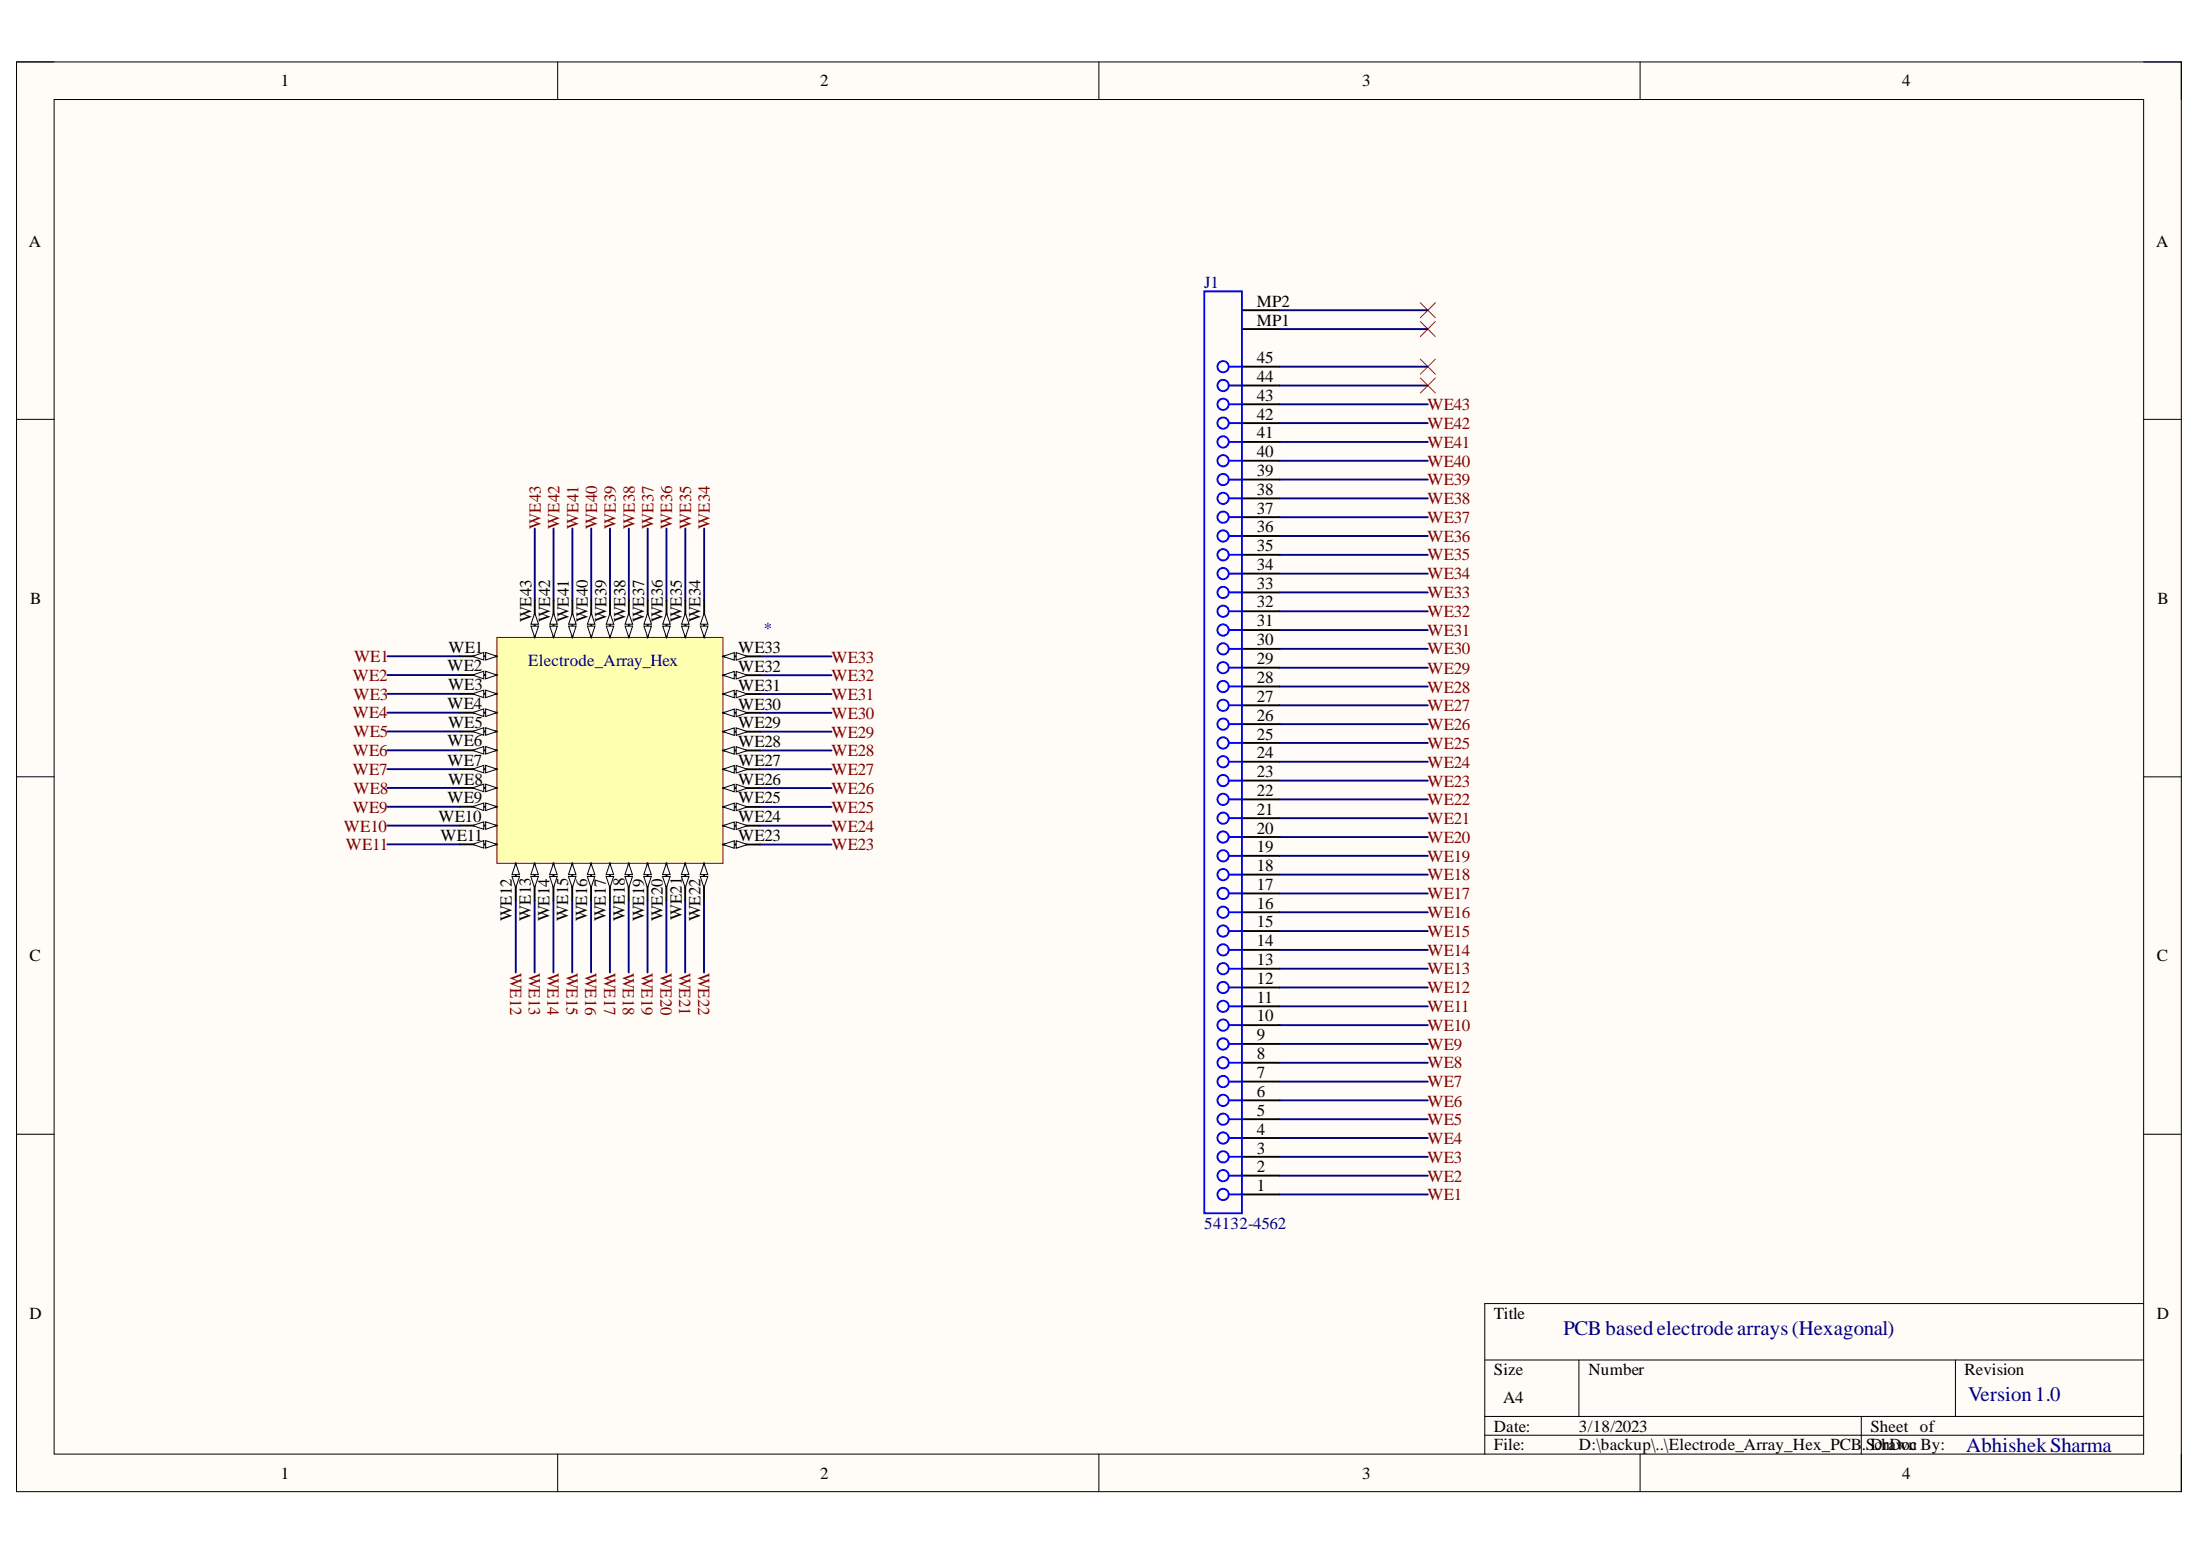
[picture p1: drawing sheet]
<svg xmlns="http://www.w3.org/2000/svg" width="297mm" height="210mm" viewBox="0 0 297 210" stroke-linecap="round" stroke-linejoin="round" font-family="sans-serif">
<path d="M2.2 8.4h292.3v193h-292.3z" fill-rule="evenodd" fill="#fffcf8"/>
<path d="M2.2 8.4h292.3v193h-292.3z" fill="none" stroke="#000" stroke-width=".14"/>
<path d="M7.3 13.4h282.1v182.9h-282.1z" fill-rule="evenodd" fill="#fffcf8"/>
<g fill="none" stroke="#000" stroke-width=".14">
<path d="M2.2 8.4h5.1M7.3 13.4h282.1v182.9h-282.1zM75.3 8.4v5M148.4 8.4v5M221.4 8.4v5M289.4 8.4h5.1v5M2.2 56.6h5.1M289.4 56.6h5.1M2.2 104.9h5.1M289.4 104.9h5.1M2.2 153.1h5.1M289.4 153.1h5.1"/>
<path d="M289.4 176h-88.9v20.3M75.3 196.3v5.1M148.4 196.3v5.1M200.5 183.6h88.9M200.5 191.2h88.9M200.5 193.7h88.9M213.2 183.6v7.6M221.4 196.3v5.1M251.3 191.2v5.1M264 183.6v7.6M294.5 196.3v5.1"/>
</g>
<g fill="none" stroke="#00f" stroke-width=".25">
<path d="M162.6 39.3h5.1v124.5h-5.1zM165.9 59.7h1.8M165.9 57.1h1.8M165.9 54.6h1.8M165.9 52h1.8M165.9 49.5h1.8M165.9 80h1.8M165.9 77.4h1.8M165.9 74.9h1.8M165.9 72.4h1.8M165.9 69.8h1.8M165.9 67.3h1.8"/>
<path d="M165.9 64.7h1.8M165.9 62.2h1.8M165.9 87.6h1.8M165.9 90.1h1.8M165.9 92.7h1.8M165.9 95.2h1.8M165.9 97.7h1.8M165.9 82.5h1.8M165.9 85h1.8M165.9 115.5h1.8M165.9 118.1h1.8M165.9 105.4h1.8"/>
<path d="M165.9 107.9h1.8M165.9 110.4h1.8M165.9 113h1.8M165.9 100.3h1.8M165.9 102.8h1.8M165.9 135.8h1.8M165.9 138.4h1.8M165.9 120.6h1.8M165.9 123.1h1.8M165.9 125.7h1.8M165.9 128.2h1.8M165.9 130.8h1.8"/>
<path d="M165.9 133.3h1.8M165.9 140.9h1.8M165.9 143.5h1.8M165.9 146h1.8M165.9 148.5h1.8M165.9 151.1h1.8M165.9 153.6h1.8M165.9 156.2h1.8M165.9 158.7h1.8M165.9 161.2h1.8"/>
<circle cx="165.1" cy="54.6" r=".76"/>
<circle cx="165.1" cy="49.5" r=".76"/>
<circle cx="165.1" cy="57.1" r=".76"/>
<circle cx="165.1" cy="52" r=".76"/>
<circle cx="165.1" cy="59.7" r=".76"/>
<circle cx="165.1" cy="62.2" r=".76"/>
<circle cx="165.1" cy="80" r=".76"/>
<circle cx="165.1" cy="72.4" r=".76"/>
<circle cx="165.1" cy="64.7" r=".76"/>
<circle cx="165.1" cy="69.8" r=".76"/>
<circle cx="165.1" cy="77.4" r=".76"/>
<circle cx="165.1" cy="67.3" r=".76"/>
<circle cx="165.1" cy="74.9" r=".76"/>
<circle cx="165.1" cy="97.7" r=".76"/>
<circle cx="165.1" cy="90.1" r=".76"/>
<circle cx="165.1" cy="82.5" r=".76"/>
<circle cx="165.1" cy="87.6" r=".76"/>
<circle cx="165.1" cy="95.2" r=".76"/>
<circle cx="165.1" cy="85" r=".76"/>
<circle cx="165.1" cy="92.7" r=".76"/>
<circle cx="165.1" cy="105.4" r=".76"/>
<circle cx="165.1" cy="110.4" r=".76"/>
<circle cx="165.1" cy="102.8" r=".76"/>
<circle cx="165.1" cy="118.1" r=".76"/>
<circle cx="165.1" cy="113" r=".76"/>
<circle cx="165.1" cy="100.3" r=".76"/>
<circle cx="165.1" cy="107.9" r=".76"/>
<circle cx="165.1" cy="115.5" r=".76"/>
<circle cx="165.1" cy="133.3" r=".76"/>
<circle cx="165.1" cy="125.7" r=".76"/>
<circle cx="165.1" cy="120.6" r=".76"/>
<circle cx="165.1" cy="128.2" r=".76"/>
<circle cx="165.1" cy="135.8" r=".76"/>
<circle cx="165.1" cy="130.8" r=".76"/>
<circle cx="165.1" cy="138.4" r=".76"/>
<circle cx="165.1" cy="123.1" r=".76"/>
<circle cx="165.1" cy="153.6" r=".76"/>
<circle cx="165.1" cy="151.1" r=".76"/>
<circle cx="165.1" cy="158.7" r=".76"/>
<circle cx="165.1" cy="143.5" r=".76"/>
<circle cx="165.1" cy="140.9" r=".76"/>
<circle cx="165.1" cy="148.5" r=".76"/>
<circle cx="165.1" cy="156.2" r=".76"/>
<circle cx="165.1" cy="146" r=".76"/>
<circle cx="165.1" cy="161.2" r=".76"/>
</g>
<g fill="none" stroke="#000" stroke-width=".25">
<path d="M167.7 44.4h5.1M167.7 41.9h5.1M167.7 59.7h5.1M167.7 57.1h5.1M167.7 54.6h5.1M167.7 52h5.1M167.7 49.5h5.1M167.7 80h5.1M167.7 77.4h5.1M167.7 74.9h5.1M167.7 72.4h5.1M167.7 69.8h5.1"/>
<path d="M167.7 67.3h5.1M167.7 64.7h5.1M167.7 62.2h5.1M167.7 97.7h5.1M167.7 95.2h5.1M167.7 92.7h5.1M167.7 90.1h5.1M167.7 87.6h5.1M167.7 85h5.1M167.7 82.5h5.1M167.7 118.1h5.1M167.7 115.5h5.1"/>
<path d="M167.7 113h5.1M167.7 110.4h5.1M167.7 107.9h5.1M167.7 105.4h5.1M167.7 102.8h5.1M167.7 100.3h5.1M167.7 138.4h5.1M167.7 135.8h5.1M167.7 133.3h5.1M167.7 130.8h5.1M167.7 128.2h5.1M167.7 125.7h5.1"/>
<path d="M167.7 123.1h5.1M167.7 120.6h5.1M167.7 158.7h5.1M167.7 156.2h5.1M167.7 153.6h5.1M167.7 151.1h5.1M167.7 148.5h5.1M167.7 146h5.1M167.7 143.5h5.1M167.7 140.9h5.1M167.7 161.2h5.1"/>
</g>
<path d="M191.8 48.5l2 2M191.8 51l2 2.1M191.8 40.9l2 2M191.8 43.4l2 2M193.8 48.5l-2 2M193.8 51l-2 2.1M193.8 40.9l-2 2M193.8 43.4l-2 2" fill="none" stroke="#f00" stroke-width=".14"/>
<g fill="none" stroke="#000080" stroke-width=".25">
<path d="M172.8 59.7h20M172.8 57.1h20M172.8 54.6h20M172.8 52h20M172.8 49.5h20M172.8 41.9h20M172.8 44.4h20M72.2 71.3v9.7M74.7 71.3v9.7M77.3 71.3v9.7M79.8 71.3v9.7M82.4 71.3v9.7"/>
<path d="M84.9 71.3v9.7M87.5 71.3v9.7M90 71.3v9.7M92.5 71.3v9.7M95.1 71.3v9.7M172.8 80h20M172.8 77.4h20M172.8 74.9h20M172.8 72.4h20M172.8 69.8h20M172.8 67.3h20M172.8 64.7h20"/>
<path d="M172.8 62.2h20M52.3 93.7h9.8M52.3 91.1h9.8M52.3 88.6h9.8M52.3 96.2h9.8M52.3 98.7h9.8M102.6 98.8h9.7M102.6 96.2h9.7M102.6 93.7h9.7M102.6 91.1h9.7M102.6 88.6h9.7M172.8 97.8h20"/>
<path d="M172.8 95.2h20M172.8 92.7h20M172.8 90.1h20M172.8 87.6h20M172.8 85.1h20M172.8 82.5h20M52.3 114h9.8M52.3 111.4h9.8M52.3 103.8h9.8M52.3 101.3h9.8M52.3 106.4h9.8M52.3 108.9h9.8"/>
<path d="M102.6 114h9.7M102.6 111.5h9.7M102.6 108.9h9.7M102.6 106.4h9.7M102.6 103.8h9.7M102.6 101.3h9.7M172.8 118.1h20M172.8 115.5h20M172.8 113h20M172.8 110.4h20M172.8 107.9h20M172.8 105.4h20"/>
<path d="M172.8 102.8h20M172.8 100.3h20M69.6 121.5v9.8M72.2 121.5v9.8M74.7 121.5v9.8M77.3 121.5v9.8M79.8 121.5v9.8M82.3 121.5v9.8M84.9 121.5v9.8M87.4 121.5v9.8M90 121.5v9.8M92.5 121.5v9.8"/>
<path d="M95.1 121.5v9.8M172.8 138.4h20M172.8 135.8h20M172.8 133.3h20M172.8 130.8h20M172.8 128.2h20M172.8 125.7h20M172.8 123.1h20M172.8 120.6h20M172.8 153.6h20M172.8 156.2h20M172.8 158.7h20"/>
<path d="M172.8 151.1h20M172.8 148.5h20M172.8 146h20M172.8 143.5h20M172.8 140.9h20M172.8 161.2h20"/>
</g>
<path d="M67.1 86h30.5v30.5h-30.5z" fill-rule="evenodd" fill="#ffffb0"/>
<path d="M67.1 86h30.5v30.5h-30.5z" fill="none" stroke="#800000" stroke-width=".14"/>
<path d="M62.1 88.6h5" fill="none" stroke="#000" stroke-width=".25"/>
<path d="M65.6 88.1l1.5 .5-1.5 .5z" fill="#f8fcff"/>
<path d="M65.6 88.1l1.5 .5-1.5 .5z" fill="none" stroke="#000" stroke-width=".14"/>
<path d="M63.8 88.6l1.5-.5v1z" fill="#f8fcff"/>
<path d="M63.8 88.6l1.5-.5v1z" fill="none" stroke="#000" stroke-width=".14"/>
<path d="M62.1 91.1h5" fill="none" stroke="#000" stroke-width=".25"/>
<path d="M65.6 90.6l1.5 .5-1.5 .5z" fill="#f8fcff"/>
<path d="M65.6 90.6l1.5 .5-1.5 .5z" fill="none" stroke="#000" stroke-width=".14"/>
<path d="M63.8 91.1l1.5-.5v1z" fill="#f8fcff"/>
<path d="M63.8 91.1l1.5-.5v1z" fill="none" stroke="#000" stroke-width=".14"/>
<path d="M62.1 93.7h5" fill="none" stroke="#000" stroke-width=".25"/>
<path d="M65.6 93.2l1.5 .5-1.5 .5z" fill="#f8fcff"/>
<path d="M65.6 93.2l1.5 .5-1.5 .5z" fill="none" stroke="#000" stroke-width=".14"/>
<path d="M63.8 93.7l1.5-.5v1z" fill="#f8fcff"/>
<path d="M63.8 93.7l1.5-.5v1z" fill="none" stroke="#000" stroke-width=".14"/>
<path d="M62.1 96.2h5" fill="none" stroke="#000" stroke-width=".25"/>
<path d="M65.6 95.7l1.5 .5-1.5 .5z" fill="#f8fcff"/>
<path d="M65.6 95.7l1.5 .5-1.5 .5z" fill="none" stroke="#000" stroke-width=".14"/>
<path d="M63.8 96.2l1.5-.5v1z" fill="#f8fcff"/>
<path d="M63.8 96.2l1.5-.5v1z" fill="none" stroke="#000" stroke-width=".14"/>
<path d="M62.1 98.7h5" fill="none" stroke="#000" stroke-width=".25"/>
<path d="M65.6 98.2l1.5 .5-1.5 .5z" fill="#f8fcff"/>
<path d="M65.6 98.2l1.5 .5-1.5 .5z" fill="none" stroke="#000" stroke-width=".14"/>
<path d="M63.8 98.7l1.5-.5v1z" fill="#f8fcff"/>
<path d="M63.8 98.7l1.5-.5v1z" fill="none" stroke="#000" stroke-width=".14"/>
<path d="M62.1 101.3h5" fill="none" stroke="#000" stroke-width=".25"/>
<path d="M65.6 100.8l1.5 .5-1.5 .5z" fill="#f8fcff"/>
<path d="M65.6 100.8l1.5 .5-1.5 .5z" fill="none" stroke="#000" stroke-width=".14"/>
<path d="M63.8 101.3l1.5-.5v1z" fill="#f8fcff"/>
<path d="M63.8 101.3l1.5-.5v1z" fill="none" stroke="#000" stroke-width=".14"/>
<path d="M62.1 103.8h5" fill="none" stroke="#000" stroke-width=".25"/>
<path d="M65.6 103.3l1.5 .5-1.5 .5z" fill="#f8fcff"/>
<path d="M65.6 103.3l1.5 .5-1.5 .5z" fill="none" stroke="#000" stroke-width=".14"/>
<path d="M63.8 103.8l1.5-.5v1z" fill="#f8fcff"/>
<path d="M63.8 103.8l1.5-.5v1z" fill="none" stroke="#000" stroke-width=".14"/>
<path d="M62.1 106.4h5" fill="none" stroke="#000" stroke-width=".25"/>
<path d="M65.6 105.9l1.5 .5-1.5 .5z" fill="#f8fcff"/>
<path d="M65.6 105.9l1.5 .5-1.5 .5z" fill="none" stroke="#000" stroke-width=".14"/>
<path d="M63.8 106.4l1.5-.5v1z" fill="#f8fcff"/>
<path d="M63.8 106.4l1.5-.5v1z" fill="none" stroke="#000" stroke-width=".14"/>
<path d="M62.1 108.9h5" fill="none" stroke="#000" stroke-width=".25"/>
<path d="M65.6 108.4l1.5 .5-1.5 .5z" fill="#f8fcff"/>
<path d="M65.6 108.4l1.5 .5-1.5 .5z" fill="none" stroke="#000" stroke-width=".14"/>
<path d="M63.8 108.9l1.5-.5v1z" fill="#f8fcff"/>
<path d="M63.8 108.9l1.5-.5v1z" fill="none" stroke="#000" stroke-width=".14"/>
<path d="M62.1 111.4h5" fill="none" stroke="#000" stroke-width=".25"/>
<path d="M65.6 110.9l1.5 .5-1.5 .5z" fill="#f8fcff"/>
<path d="M65.6 110.9l1.5 .5-1.5 .5z" fill="none" stroke="#000" stroke-width=".14"/>
<path d="M63.8 111.4l1.5-.5v1z" fill="#f8fcff"/>
<path d="M63.8 111.4l1.5-.5v1z" fill="none" stroke="#000" stroke-width=".14"/>
<path d="M62.1 114h5" fill="none" stroke="#000" stroke-width=".25"/>
<path d="M65.6 113.5l1.5 .5-1.5 .5z" fill="#f8fcff"/>
<path d="M65.6 113.5l1.5 .5-1.5 .5z" fill="none" stroke="#000" stroke-width=".14"/>
<path d="M63.8 114l1.5-.5v1z" fill="#f8fcff"/>
<path d="M63.8 114l1.5-.5v1z" fill="none" stroke="#000" stroke-width=".14"/>
<path d="M74.7 116.5l.5 1.6h-1z" fill="#f8fcff"/>
<path d="M74.7 116.5l.5 1.6h-1z" fill="none" stroke="#000" stroke-width=".14"/>
<path d="M74.2 118.3h1l-.5 1.5z" fill="#f8fcff"/>
<path d="M74.2 118.3h1l-.5 1.5z" fill="none" stroke="#000" stroke-width=".14"/>
<path d="M84.9 116.5l.5 1.6h-1z" fill="#f8fcff"/>
<path d="M84.9 116.5l.5 1.6h-1z" fill="none" stroke="#000" stroke-width=".14"/>
<path d="M84.4 118.3h1l-.5 1.5z" fill="#f8fcff"/>
<path d="M84.4 118.3h1l-.5 1.5z" fill="none" stroke="#000" stroke-width=".14"/>
<path d="M92.5 116.5l.5 1.6h-1z" fill="#f8fcff"/>
<path d="M92.5 116.5l.5 1.6h-1z" fill="none" stroke="#000" stroke-width=".14"/>
<path d="M92 118.3h1l-.5 1.5z" fill="#f8fcff"/>
<path d="M92 118.3h1l-.5 1.5z" fill="none" stroke="#000" stroke-width=".14"/>
<path d="M97.6 114h5" fill="none" stroke="#000" stroke-width=".25"/>
<path d="M97.6 114l1.5-.5v1z" fill="#f8fcff"/>
<path d="M97.6 114l1.5-.5v1z" fill="none" stroke="#000" stroke-width=".14"/>
<path d="M99.4 113.5l1.5 .5-1.5 .5z" fill="#f8fcff"/>
<path d="M99.4 113.5l1.5 .5-1.5 .5z" fill="none" stroke="#000" stroke-width=".14"/>
<path d="M97.6 111.5h5" fill="none" stroke="#000" stroke-width=".25"/>
<path d="M97.6 111.5l1.5-.6v1.1z" fill="#f8fcff"/>
<path d="M97.6 111.5l1.5-.6v1.1z" fill="none" stroke="#000" stroke-width=".14"/>
<path d="M99.4 110.9l1.5 .6-1.5 .5z" fill="#f8fcff"/>
<path d="M99.4 110.9l1.5 .6-1.5 .5z" fill="none" stroke="#000" stroke-width=".14"/>
<path d="M97.6 108.9h5" fill="none" stroke="#000" stroke-width=".25"/>
<path d="M97.6 108.9l1.5-.5v1z" fill="#f8fcff"/>
<path d="M97.6 108.9l1.5-.5v1z" fill="none" stroke="#000" stroke-width=".14"/>
<path d="M99.4 108.4l1.5 .5-1.5 .5z" fill="#f8fcff"/>
<path d="M99.4 108.4l1.5 .5-1.5 .5z" fill="none" stroke="#000" stroke-width=".14"/>
<path d="M97.6 106.4h5" fill="none" stroke="#000" stroke-width=".25"/>
<path d="M97.6 106.4l1.5-.5v1z" fill="#f8fcff"/>
<path d="M97.6 106.4l1.5-.5v1z" fill="none" stroke="#000" stroke-width=".14"/>
<path d="M99.4 105.9l1.5 .5-1.5 .5z" fill="#f8fcff"/>
<path d="M99.4 105.9l1.5 .5-1.5 .5z" fill="none" stroke="#000" stroke-width=".14"/>
<path d="M97.6 103.8h5" fill="none" stroke="#000" stroke-width=".25"/>
<path d="M97.6 103.8l1.5-.5v1.1z" fill="#f8fcff"/>
<path d="M97.6 103.8l1.5-.5v1.1z" fill="none" stroke="#000" stroke-width=".14"/>
<path d="M99.4 103.3l1.5 .5-1.5 .6z" fill="#f8fcff"/>
<path d="M99.4 103.3l1.5 .5-1.5 .6z" fill="none" stroke="#000" stroke-width=".14"/>
<path d="M97.6 101.3h5" fill="none" stroke="#000" stroke-width=".25"/>
<path d="M97.6 101.3l1.5-.5v1z" fill="#f8fcff"/>
<path d="M97.6 101.3l1.5-.5v1z" fill="none" stroke="#000" stroke-width=".14"/>
<path d="M99.4 100.8l1.5 .5-1.5 .5z" fill="#f8fcff"/>
<path d="M99.4 100.8l1.5 .5-1.5 .5z" fill="none" stroke="#000" stroke-width=".14"/>
<path d="M97.6 98.8h5" fill="none" stroke="#000" stroke-width=".25"/>
<path d="M97.6 98.8l1.5-.5v1z" fill="#f8fcff"/>
<path d="M97.6 98.8l1.5-.5v1z" fill="none" stroke="#000" stroke-width=".14"/>
<path d="M99.4 98.3l1.5 .5-1.5 .5z" fill="#f8fcff"/>
<path d="M99.4 98.3l1.5 .5-1.5 .5z" fill="none" stroke="#000" stroke-width=".14"/>
<path d="M97.6 96.2h5" fill="none" stroke="#000" stroke-width=".25"/>
<path d="M97.6 96.2l1.5-.5v1z" fill="#f8fcff"/>
<path d="M97.6 96.2l1.5-.5v1z" fill="none" stroke="#000" stroke-width=".14"/>
<path d="M99.4 95.7l1.5 .5-1.5 .5z" fill="#f8fcff"/>
<path d="M99.4 95.7l1.5 .5-1.5 .5z" fill="none" stroke="#000" stroke-width=".14"/>
<path d="M97.6 93.7h5" fill="none" stroke="#000" stroke-width=".25"/>
<path d="M97.6 93.7l1.5-.5v1z" fill="#f8fcff"/>
<path d="M97.6 93.7l1.5-.5v1z" fill="none" stroke="#000" stroke-width=".14"/>
<path d="M99.4 93.2l1.5 .5-1.5 .5z" fill="#f8fcff"/>
<path d="M99.4 93.2l1.5 .5-1.5 .5z" fill="none" stroke="#000" stroke-width=".14"/>
<path d="M97.6 91.1h5" fill="none" stroke="#000" stroke-width=".25"/>
<path d="M97.6 91.1l1.5-.5v1.1z" fill="#f8fcff"/>
<path d="M97.6 91.1l1.5-.5v1.1z" fill="none" stroke="#000" stroke-width=".14"/>
<path d="M99.4 90.6l1.5 .5-1.5 .6z" fill="#f8fcff"/>
<path d="M99.4 90.6l1.5 .5-1.5 .6z" fill="none" stroke="#000" stroke-width=".14"/>
<path d="M97.6 88.6h5" fill="none" stroke="#000" stroke-width=".25"/>
<path d="M97.6 88.6l1.5-.5v1z" fill="#f8fcff"/>
<path d="M97.6 88.6l1.5-.5v1z" fill="none" stroke="#000" stroke-width=".14"/>
<path d="M99.4 88.1l1.5 .5-1.5 .5z" fill="#f8fcff"/>
<path d="M99.4 88.1l1.5 .5-1.5 .5z" fill="none" stroke="#000" stroke-width=".14"/>
<path d="M86.9 84.5h1.1l-.5 1.5z" fill="#f8fcff"/>
<path d="M86.9 84.5h1.1l-.5 1.5z" fill="none" stroke="#000" stroke-width=".14"/>
<path d="M87.5 82.7l.5 1.6h-1.1z" fill="#f8fcff"/>
<path d="M87.5 82.7l.5 1.6h-1.1z" fill="none" stroke="#000" stroke-width=".14"/>
<path d="M76.8 84.5h1l-.5 1.5z" fill="#f8fcff"/>
<path d="M76.8 84.5h1l-.5 1.5z" fill="none" stroke="#000" stroke-width=".14"/>
<path d="M77.3 82.7l.5 1.6h-1z" fill="#f8fcff"/>
<path d="M77.3 82.7l.5 1.6h-1z" fill="none" stroke="#000" stroke-width=".14"/>
<path d="M71.7 84.5h1l-.5 1.5z" fill="#f8fcff"/>
<path d="M71.7 84.5h1l-.5 1.5z" fill="none" stroke="#000" stroke-width=".14"/>
<path d="M72.2 82.7l.5 1.6h-1z" fill="#f8fcff"/>
<path d="M72.2 82.7l.5 1.6h-1z" fill="none" stroke="#000" stroke-width=".14"/>
<g font-size="6">
<text x="74.1" y="84.6">PI00WE42</text>
<text x="79" y="84.6">PI00WE40</text>
<text x="81.8" y="84.6">PI00WE39</text>
<text x="84.3" y="84.6">PI00WE38</text>
<text x="89.3" y="84.6">PI00WE36</text>
<text x="91.7" y="84.6">PI00WE35</text>
<text x="94.2" y="84.6">PI00WE34</text>
<text x="68.8" y="120.2">PI00WE12</text>
<text x="71.3" y="120.2">PI00WE13</text>
<text x="76.6" y="120.2">PI00WE15</text>
<text x="79" y="120.2">PI00WE16</text>
<text x="81.8" y="120.2">PI00WE17</text>
<text x="86.8" y="120.2">PI00WE19</text>
<text x="89.3" y="120.2">PI00WE20</text>
<text x="94.2" y="120.2">PI00WE22</text>
</g>
<g font-size="2.8" fill="#000080">
<text x="211.1" y="180.2">PCB basedelectrodearrays(Hexagonal)</text>
<text x="265.7" y="189.1">Version1.0</text>
<text x="265.5" y="195.9">AbhishekSharma</text>
</g>
<g font-size="2.3">
<text x="37.9" y="11.7">1</text>
<text x="110.7" y="11.7">2</text>
<text x="183.9" y="11.7">3</text>
<text x="256.8" y="11.7">4</text>
<text x="3.9" y="33.3">A</text>
<text x="291.1" y="33.3">A</text>
<text x="169.7" y="41.4">MP2</text>
<text x="169.7" y="44">MP1</text>
<text x="169.7" y="51.6">44</text>
<text x="169.7" y="49">45</text>
<text x="169.7" y="59.2">41</text>
<text x="169.7" y="56.6">42</text>
<text x="169.7" y="54.1">43</text>
<text x="169.7" y="64.2">39</text>
<text x="169.7" y="61.7">40</text>
<text x="169.7" y="71.9">36</text>
<text x="169.7" y="69.3">37</text>
<text x="169.7" y="66.8">38</text>
<text x="169.7" y="76.9">34</text>
<text x="169.7" y="74.4">35</text>
<text x="4.1" y="81.5">B</text>
<text x="169.7" y="82">32</text>
<text x="169.7" y="79.5">33</text>
<text x="291.3" y="81.5">B</text>
<text x="60.6" y="88.1">WE1</text>
<text x="71.7" y="84" transform="rotate(-90 71.7 84)">WE43</text>
<text x="74.3" y="84" transform="rotate(-90 74.3 84)">WE42</text>
<text x="76.8" y="84" transform="rotate(-90 76.8 84)">WE41</text>
<text x="79.4" y="84" transform="rotate(-90 79.4 84)">WE40</text>
<text x="81.9" y="84" transform="rotate(-90 81.9 84)">WE39</text>
<text x="84.4" y="84" transform="rotate(-90 84.4 84)">WE38</text>
<text x="87" y="84" transform="rotate(-90 87 84)">WE37</text>
<text x="89.5" y="84" transform="rotate(-90 89.5 84)">WE36</text>
<text x="92" y="84" transform="rotate(-90 92 84)">WE35</text>
<text x="94.6" y="84" transform="rotate(-90 94.6 84)">WE34</text>
<text x="99.7" y="88.1">WE33</text>
<text x="169.7" y="89.7">29</text>
<text x="169.7" y="87.1">30</text>
<text x="169.7" y="84.5">31</text>
<text x="60.4" y="90.6">WE2</text>
<text x="60.4" y="95.7">WE4</text>
<text x="60.5" y="93.2">WE3</text>
<text x="99.7" y="95.8">WE30</text>
<text x="99.7" y="93.2">WE31</text>
<text x="99.7" y="90.7">WE32</text>
<text x="169.7" y="94.8">27</text>
<text x="169.7" y="92.2">28</text>
<text x="60.4" y="100.8">WE6</text>
<text x="60.5" y="98.2">WE5</text>
<text x="99.7" y="100.8">WE28</text>
<text x="99.7" y="98.3">WE29</text>
<text x="169.7" y="99.8">25</text>
<text x="169.7" y="97.3">26</text>
<text x="60.4" y="103.4">WE7</text>
<text x="60.5" y="105.9">WE8</text>
<text x="99.7" y="105.9">WE26</text>
<text x="99.7" y="103.4">WE27</text>
<text x="169.7" y="107.4">22</text>
<text x="169.7" y="104.9">23</text>
<text x="169.7" y="102.4">24</text>
<text x="59.2" y="111">WE10</text>
<text x="59.5" y="113.5">WE11</text>
<text x="60.4" y="108.5">WE9</text>
<text x="99.7" y="113.5">WE23</text>
<text x="99.7" y="111">WE24</text>
<text x="99.7" y="108.5">WE25</text>
<text x="169.7" y="112.5">20</text>
<text x="169.7" y="110">21</text>
<text x="169.7" y="117.6">18</text>
<text x="169.7" y="115">19</text>
<text x="69.1" y="124.3" transform="rotate(-90 69.1 124.3)">WE12</text>
<text x="71.7" y="124.3" transform="rotate(-90 71.7 124.3)">WE13</text>
<text x="74.2" y="124.3" transform="rotate(-90 74.2 124.3)">WE14</text>
<text x="76.7" y="124.3" transform="rotate(-90 76.7 124.3)">WE15</text>
<text x="79.3" y="124.3" transform="rotate(-90 79.3 124.3)">WE16</text>
<text x="81.8" y="124.3" transform="rotate(-90 81.8 124.3)">WE17</text>
<text x="84.3" y="124.3" transform="rotate(-90 84.3 124.3)">WE18</text>
<text x="87" y="124.3" transform="rotate(-90 87 124.3)">WE19</text>
<text x="89.5" y="124.3" transform="rotate(-90 89.5 124.3)">WE20</text>
<text x="92" y="124.2" transform="rotate(-90 92 124.2)">WE21</text>
<text x="94.6" y="124.3" transform="rotate(-90 94.6 124.3)">WE22</text>
<text x="169.7" y="125.2">15</text>
<text x="169.7" y="122.7">16</text>
<text x="169.7" y="120.1">17</text>
<text x="4" y="129.8">C</text>
<text x="169.7" y="130.3">13</text>
<text x="169.7" y="127.7">14</text>
<text x="291.2" y="129.8">C</text>
<text x="169.7" y="137.9">10</text>
<text x="169.7" y="135.3">11</text>
<text x="169.7" y="132.8">12</text>
<text x="169.7" y="142.9">8</text>
<text x="169.7" y="140.4">9</text>
<text x="169.7" y="148">6</text>
<text x="169.7" y="145.5">7</text>
<text x="169.7" y="155.7">3</text>
<text x="169.7" y="153.2">4</text>
<text x="169.7" y="150.6">5</text>
<text x="169.7" y="160.8">1</text>
<text x="169.7" y="158.2">2</text>
<text x="4" y="178">D</text>
<text x="201.7" y="178">Title</text>
<text x="291.2" y="178">D</text>
<text x="201.7" y="185.6">Size</text>
<text x="214.5" y="185.6">Number</text>
<text x="265.2" y="185.6">Revision</text>
<text x="203" y="189.4">A4</text>
<text x="201.7" y="193.2">Date:</text>
<text x="201.7" y="195.8">File:</text>
<text x="213.2" y="193.2">3/18/2023</text>
<text x="213.2" y="195.8">D:\backup\..\Electrode_Array_Hex_PCB</text>
<text x="251.4" y="195.8">.</text>
<text x="251.9" y="195.8">SDrawn</text>
<text x="252.5" y="193.2">Sheet of</text>
<text x="253.1" y="195.8">chDoc By:</text>
<text x="37.9" y="199.6">1</text>
<text x="110.7" y="199.6">2</text>
<text x="183.9" y="199.6">3</text>
<text x="256.8" y="199.6">4</text>
</g>
<g font-size="2.3" fill="#000080">
<text x="162.6" y="38.9">J1</text>
<text x="71.3" y="89.9">Electrode_Array_Hex</text>
<text x="103.1" y="85.5">*</text>
<text x="162.6" y="165.9">54132-4562</text>
</g>
<g font-size="2.3" fill="#800000">
<text x="192.7" y="57.9">WE42</text>
<text x="192.7" y="55.4">WE43</text>
<text x="192.7" y="65.5">WE39</text>
<text x="192.7" y="63">WE40</text>
<text x="192.7" y="60.4">WE41</text>
<text x="73" y="71.3" transform="rotate(-90 73 71.3)">WE43</text>
<text x="75.5" y="71.3" transform="rotate(-90 75.5 71.3)">WE42</text>
<text x="78.1" y="71.3" transform="rotate(-90 78.1 71.3)">WE41</text>
<text x="80.6" y="71.3" transform="rotate(-90 80.6 71.3)">WE40</text>
<text x="83.2" y="71.3" transform="rotate(-90 83.2 71.3)">WE39</text>
<text x="85.7" y="71.3" transform="rotate(-90 85.7 71.3)">WE38</text>
<text x="88.2" y="71.3" transform="rotate(-90 88.2 71.3)">WE37</text>
<text x="90.8" y="71.3" transform="rotate(-90 90.8 71.3)">WE36</text>
<text x="93.3" y="71.3" transform="rotate(-90 93.3 71.3)">WE35</text>
<text x="95.9" y="71.3" transform="rotate(-90 95.9 71.3)">WE34</text>
<text x="192.7" y="70.6">WE37</text>
<text x="192.7" y="68.1">WE38</text>
<text x="192.7" y="75.7">WE35</text>
<text x="192.7" y="73.1">WE36</text>
<text x="192.7" y="83.3">WE32</text>
<text x="192.7" y="80.7">WE33</text>
<text x="192.7" y="78.2">WE34</text>
<text x="47.8" y="89.4">WE1</text>
<text x="112.3" y="89.4">WE33</text>
<text x="192.7" y="88.3">WE30</text>
<text x="192.7" y="85.8">WE31</text>
<text x="47.6" y="91.9">WE2</text>
<text x="47.7" y="94.4">WE3</text>
<text x="112.3" y="92">WE32</text>
<text x="112.3" y="94.5">WE31</text>
<text x="192.7" y="93.5">WE28</text>
<text x="192.7" y="91">WE29</text>
<text x="47.6" y="97">WE4</text>
<text x="47.7" y="99.5">WE5</text>
<text x="112.3" y="97">WE30</text>
<text x="112.3" y="99.6">WE29</text>
<text x="192.7" y="101.1">WE25</text>
<text x="192.7" y="98.6">WE26</text>
<text x="192.7" y="96">WE27</text>
<text x="47.6" y="102">WE6</text>
<text x="47.6" y="104.7">WE7</text>
<text x="47.7" y="107.2">WE8</text>
<text x="112.3" y="102.1">WE28</text>
<text x="112.3" y="104.7">WE27</text>
<text x="112.3" y="107.2">WE26</text>
<text x="192.7" y="106.2">WE23</text>
<text x="192.7" y="103.6">WE24</text>
<text x="46.4" y="112.3">WE10</text>
<text x="47.6" y="109.7">WE9</text>
<text x="112.3" y="109.7">WE25</text>
<text x="112.3" y="112.3">WE24</text>
<text x="192.7" y="113.8">WE20</text>
<text x="192.7" y="111.2">WE21</text>
<text x="192.7" y="108.7">WE22</text>
<text x="46.7" y="114.8">WE11</text>
<text x="112.3" y="114.8">WE23</text>
<text x="192.7" y="118.9">WE18</text>
<text x="192.7" y="116.3">WE19</text>
<text x="192.7" y="123.9">WE16</text>
<text x="192.7" y="121.4">WE17</text>
<text x="68.9" y="131.3" transform="rotate(90 68.9 131.3)">WE12</text>
<text x="71.4" y="131.3" transform="rotate(90 71.4 131.3)">WE13</text>
<text x="73.9" y="131.3" transform="rotate(90 73.9 131.3)">WE14</text>
<text x="76.5" y="131.3" transform="rotate(90 76.5 131.3)">WE15</text>
<text x="79" y="131.3" transform="rotate(90 79 131.3)">WE16</text>
<text x="81.6" y="131.3" transform="rotate(90 81.6 131.3)">WE17</text>
<text x="84.1" y="131.3" transform="rotate(90 84.1 131.3)">WE18</text>
<text x="86.6" y="131.3" transform="rotate(90 86.6 131.3)">WE19</text>
<text x="89.2" y="131.3" transform="rotate(90 89.2 131.3)">WE20</text>
<text x="91.7" y="131.3" transform="rotate(90 91.7 131.3)">WE21</text>
<text x="94.2" y="131.3" transform="rotate(90 94.2 131.3)">WE22</text>
<text x="192.7" y="131.5">WE13</text>
<text x="192.7" y="129">WE14</text>
<text x="192.7" y="126.5">WE15</text>
<text x="192.7" y="136.6">WE11</text>
<text x="192.7" y="134.1">WE12</text>
<text x="192.7" y="141.7">WE9</text>
<text x="192.7" y="139.1">WE10</text>
<text x="192.7" y="149.4">WE6</text>
<text x="192.7" y="146.7">WE7</text>
<text x="192.7" y="144.2">WE8</text>
<text x="192.7" y="154.4">WE4</text>
<text x="192.7" y="151.9">WE5</text>
<text x="192.7" y="159.5">WE2</text>
<text x="192.7" y="157">WE3</text>
<text x="192.7" y="162">WE1</text>
</g>
</svg>
